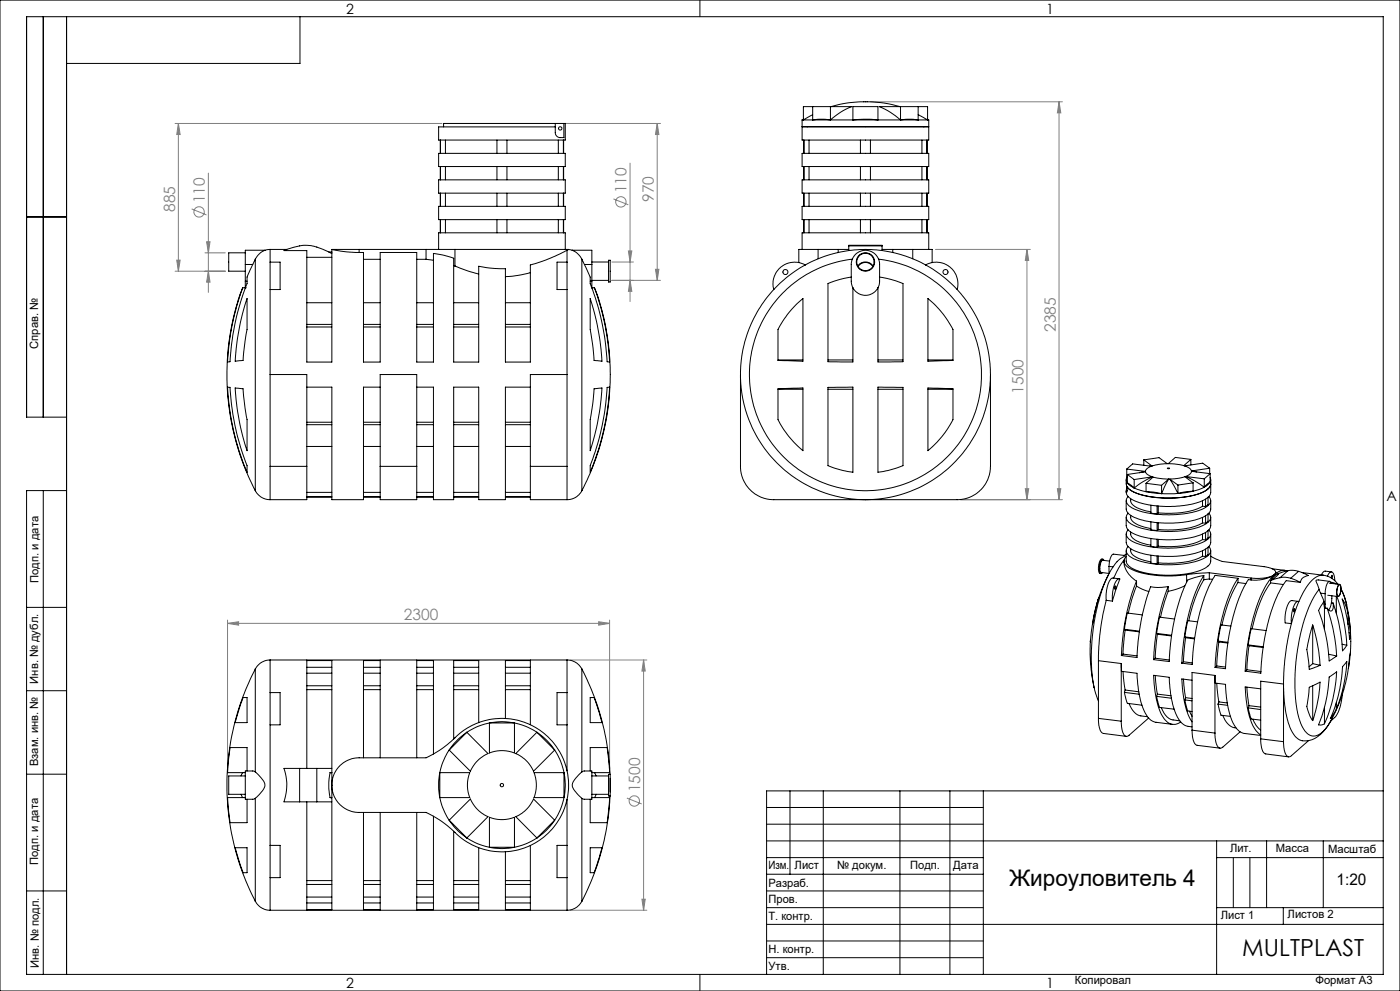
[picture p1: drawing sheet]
<svg xmlns="http://www.w3.org/2000/svg" width="420mm" height="297mm" viewBox="0 0 420 297" stroke-linecap="round" stroke-linejoin="round" font-family="sans-serif">
<g fill="none" stroke="#808080" stroke-width=".3">
<path d="M52.5 37h80.1M53.5 37l.5 3.3h-1zM53.5 37v44.3M165.1 37h33.1M197.2 37v47M197.2 37l.5 3.3h-1.1zM261.1 30.5h57.6M317.7 30.5v119.3M317.7 30.5l.5 3.3h-1zM62.5 51.9v35.7M184 59.6l4.5 1.8M189 48.9v41.5"/>
<path d="M53 78h1l-.5 3.3zM57.5 62.6l4.4 1.8M61.5 75.8h6.1M62 72.5h1l-.5 3.3zM183.6 78.5h6.4M188.5 75.2h1l-.5 3.3zM280.6 74.8h28.5M308.1 74.8l.5 3.3h-1zM308.1 74.8v75M52.5 81.3h15.1M62.5 81.3l.5 3.3h-1zM183.6 84h14.6"/>
<path d="M189 84l.5 3.3h-1zM196.6 80.7h1.1l-.5 3.3zM288.1 149.8h30.6M307.6 146.5h1l-.5 3.3zM317.2 146.5h1l-.5 3.3zM68.3 186.8l3.3-.5v1.1zM68.3 185.8v44.7M68.3 186.8h114.6M171.1 197.8h23M179.6 186.3l3.3 .5-3.3 .6zM182.9 185.8v44.7M193.1 197.8l.5 3.3h-1z"/>
<path d="M193.1 197.8v75M188.1 239.2l4.4 1.7M171.1 272.8h23M192.6 269.5h1l-.5 3.3z"/>
<circle cx="59.7" cy="63.5" r="1.55"/>
<circle cx="186.3" cy="60.5" r="1.55"/>
<circle cx="190.3" cy="240.1" r="1.56"/>
</g>
<g fill="none" stroke="#000" stroke-width=".3">
<path d="M0 0h420v297h-420zM13 5v120M20 5v287M90 5v14h-70M210 0v5M8 65h12M20 125h-12v-120h407v287h-407v-145h12M13 147v145M8 182h12M8 207h12M8 232h12M237 237v25"/>
<path d="M247 237v55M270 237v55M285 237v55M295 237v55M415 237h-185v55M230 257h65M230 242h65M230 247h65M230 252h185M365 252v40M365 257h50M370 257v15"/>
<path d="M375 257v15M380 252v20M397 252v20M8 267h12M230 262h65M230 267h65M230 272h65M230 277h185M365 272h50M385 272v5M210 292v5M230 282h65"/>
<path d="M230 287h65"/>
</g>
<g fill="#808080">
<path d="M68.3 186.8l3.3-.5v1.1zM179.6 186.3l3.3 .5-3.3 .6z"/>
<path d="M62.5 81.3l.5 3.3h-1zM62 72.5h1l-.5 3.3zM53 78h1l-.5 3.3zM53.5 37l.5 3.3h-1zM189 84l.5 3.3h-1zM188.5 75.2h1l-.5 3.3zM196.6 80.7h1.1l-.5 3.3zM197.2 37l.5 3.3h-1.1zM307.6 146.5h1l-.5 3.3zM308.1 74.8l.5 3.3h-1zM317.2 146.5h1l-.5 3.3zM317.7 30.5l.5 3.3h-1z"/>
<path d="M193.1 197.8l.5 3.3h-1zM192.6 269.5h1l-.5 3.3z"/>
</g>
<g fill="none" stroke="#000" stroke-width=".3">
<path d="M166.6 37v2.7a1.86 1.86 0 0 0 2.6 1.5v-4.2M166.6 37h-33.5v1M166.6 37h2.6M169.2 37h.4v5h-38v-4h35M240.6 38h38M240.6 35.9h.4M240.6 35.9v6.1h38v-6.1M241 35.7l-.4 .2M241 35.9h2.8M241 35.9v-3.9h14.5a20.8 20.8 0 0 0-6.4 3.9M242.1 38h.1M243.8 35.9h5.3"/>
<path d="M243.8 34.4l-2.8 1.5M243.8 35.9l2-.2 3.3 .2M243.8 32v3.9M249.1 35.9h6.8M249.1 32v3.9M249.3 32a37.7 37.7 0 0 1 20.7 0M255.9 35.9h7.5M255.9 35.9l3.2-.2 4.3 .2M255.9 35.9v-3.9h7.5v3.9M263.4 35.9h6.8M270.2 35.9h5.2M270.2 35.9a22 22 0 0 0-6.4-3.9h14.5v3.9"/>
<path d="M270.2 35.9l2-.2 3.2 .2M270.2 32v3.9M275.4 35.9h2.9M275.4 34.4l2.9 1.5M275.4 32v3.9M277.1 38h.1M278.3 35.7l.3 .2M278.3 35.9h.3M131.6 46h38v3.9h-38zM131.6 53.9h38v4h-38zM132.1 42v4M132.1 49.9v4"/>
<path d="M132.1 57.9v3.9M132.2 42v4M132.2 49.9v4M132.2 57.9v3.9M133.6 42v4M133.6 49.9v4M133.6 57.9v3.9M149.1 42v4M149.1 49.9v4M149.1 57.9v3.9M152.1 42v4M152.1 49.9v4"/>
<path d="M152.1 57.9v3.9M167.5 42v4M167.5 49.9v4M167.5 57.9v3.9M169 42v4M169 49.9v4M169 57.9v3.9M240.6 46h38v3.9h-38zM240.6 53.9h38v4h-38zM241.1 42v4M241.1 49.9v4M241.1 57.9v3.9"/>
<path d="M241.2 42v4M241.2 49.9v4M241.2 57.9v3.9M242.7 42v4M242.7 49.9v4M242.7 57.9v3.9M258.1 42v4M258.1 49.9v4M258.1 57.9v3.9M261.1 42v4M261.1 49.9v4M261.1 57.9v3.9"/>
<path d="M276.6 42v4M276.6 49.9v4M276.6 57.9v3.9M278.1 42v4M278.1 49.9v4M278.1 57.9v3.9M73.6 75.8h-5v5.5h5M73.6 79.3h2.2M73.6 79.3v5M75.8 79.3l-.4 .9a6.6 6.6 0 0 0-1.3 4.8 78.3 78.3 0 0 0-5.2 23.4l-.6 .1a74.6 74.6 0 0 1 4.5-22.2M76.6 77.7l-.8 1.6M76.6 77.7v69.4"/>
<path d="M79.5 75a5.4 5.4 0 0 0-2.9 2.7M79.5 75h-5.9v4.3M81 74.8l-1.5 .2M81 78.6h3v8.2h-3M81 78.6v8.2M81 74.8v3.8M81 74.8h5M92 77.1h7.6M98.6 75.5h1M99 75.7h.6M99.6 74.8v33.7h-7.6v-33.4h-6.8a13.6 13.6 0 0 1 9.4-1.2l5 2M99.6 74.8l4.4 .7 3.7 .2"/>
<path d="M99.6 74.8h8.1M107.7 74.8h20.1M107.7 74.8v.9M109 77.7h5.1M125 77.7h2.8M127.8 77.7l2.2 .3M127.8 74.8h8.7M127.8 74.8v2.9M131.6 74.8v-5h38v5M131.6 61.8h38v4h-38zM132.1 65.8v4M132.2 65.8v4"/>
<path d="M133.6 65.8v4M136.1 79.6l.4 .1M136.5 79.7l3.4 1.4 3.7 1M136.5 74.8h34.1M136.5 74.8v4.9M149.1 65.8v4M152.1 65.8v4M167.5 65.8v4M169 65.8v4M170.1 75l-1.3 .7a48.6 48.6 0 0 1-9.7 3.7v29.1h-7.5v-28l-4.8-.2-3.2-.5v28.7h-7.5v-31.1l-2.9-.9-3.2-.6v32.6h-5v-32.8h-10.9v32.8h-5.1v-32.8h-1.3M170.1 78.6v8.2M170.1 78.6h-3v8.2h3"/>
<path d="M170.1 75v3.6M170.6 74.8l1.1 .2M170.6 74.8l-.5 .2M170.6 74.8h.1M171.7 75a5.6 5.6 0 0 1 2.9 2.7M171.7 75h5.9v4.3M174.6 77.7l.7 1.6M174.6 77.7v69.4M175.3 79.3l1.1 2.3a5.1 5.1 0 0 1 .7 3.4 81.3 81.3 0 0 1 5.2 23.4l.6 .1a74.6 74.6 0 0 0-4.6-22.2M175.3 79.3h2.3M177.6 78.5h5M177.6 79.3v5"/>
<path d="M182.6 78h.5v6.5h-.5zM240.6 74.8v-5h38v5M240.6 61.8h38v4h-38zM241.1 65.8v4M241.2 65.8v4M241.6 79.4l-5.1 3.3-4.4 4.1M241.6 79.4a37.4 37.4 0 0 1 36.1 0M241.6 79.4a6.5 6.5 0 0 0-7.2 .6 6.5 6.5 0 0 0-2.3 6.8M242.7 65.8v4M245.4 74.8h6.1M245.4 74.8h-5.8v3.9M245.4 74.8v2.7"/>
<path d="M251.5 74.8h3.1M251.5 74.8v.9M254.6 73.7v1.4M254.6 73.7v-.2h10v.2M254.6 73.7h10M255.7 77.7a34.8 34.8 0 0 0-25.5 53.1 34.8 34.8 0 0 0 58.9 0 34.8 34.8 0 0 0-25.5-53.1M257.4 79.7a2.79 2.79 0 0 1 4.5 0M257.4 79.9a2.59 2.59 0 0 1 4.4 0M258.1 65.8v4M261.1 65.8v4M264.6 73.7v1.4M264.6 74.8h3.2"/>
<path d="M267.8 74.8h6M267.8 74.8v.9M273.8 74.8h5.8v3.9M273.8 74.8v2.7M276.6 65.8v4M277.7 79.4l4.3 2.8 5.2 4.6M277.7 79.4a6.5 6.5 0 0 1 7.2 .6 6.5 6.5 0 0 1 2.3 6.8M278.1 65.8v4M72.8 86.3l-.3 .8a75 75 0 0 0 4.1 60M72.8 86.3h.8M73.6 86.3h.1M73.6 84.3v2"/>
<path d="M73.6 84.3h.5M74.1 89.5v2.5a59.9 59.9 0 0 1-1 13.7l-.2 2.3-2.3 .3a73 73 0 0 1 3.5-18.8zM81 86.8v25.5M92 98h7.6M92 90.7h7.6M92 97.2h7.6M109 98h5.1M109 90.7h5.1M109 97.2h5.1M125 98h5M125 90.7h5M125 97.2h5"/>
<path d="M136.1 98h7.5M136.1 90.7h7.5M136.1 97.2h7.5M151.6 98h7.5M151.6 90.7h7.5M151.6 97.2h7.5M159.1 81.7a30.3 30.3 0 0 1-7.5 1.2M170.1 86.8v25.5M177.1 89.5a75 75 0 0 1 3.5 18.8l-2.4-.3-.3-3.5a57.7 57.7 0 0 1-.8-13zM177.1 84.3h.5M177.6 84.3v2M177.6 86.3h.1"/>
<path d="M177.6 84h5M177.6 86.3h.7M178.3 86.3l.6 1.3a75.1 75.1 0 0 1-4.3 59.5M232.1 86.8a37.3 37.3 0 0 0-10 25.5M238.7 91.5l2.2-2v18.8l-7.5-.3v-5.8a8.2 8.2 0 0 1 2.4-7.3zM255.4 83l-3.6 .8-3.4 1.2v23.4l7.5 .1v-22.2M255.9 86.3a4.2 4.2 0 0 0 7.5 0M255.9 86.3l-.5-1.8v-5.2a4.3 4.3 0 0 1 4.2-4.3 4.3 4.3 0 0 1 4.3 4.3v5.2l-.5 1.8M263.9 83l3.5 .8 3.5 1.2v23.4l-7.5 .1v-22.2M278.4 89.5a29.8 29.8 0 0 1 7.5 9.2v9.3l-7.5 .3zM287.2 86.8a37.8 37.8 0 0 1 9.9 25.5M68.3 116l.6 .1a82.5 82.5 0 0 0 5.2 23.7v1.7a74.4 74.4 0 0 1-5.8-25.5z"/>
<path d="M70.6 116.3l2.3 .2 .3 3.5a57.5 57.5 0 0 1 .9 13v2.1a73 73 0 0 1-3.5-18.8zM81 112.3h11v27.5M81 112.3v27.5M92 116h7.6v33.8h9.4v-33.8h5.1M125 116h5v33.8h6.1v-33.8h7.5v33.8h8v-33.8h7.5M170.1 112.3h-11v27.5M170.1 112.3v27.5M178.2 116.5l2.4-.2a75 75 0 0 1-3.5 18.8v-2.6a62 62 0 0 1 .9-13.7zM182.1 116.1l.8-.1a75.5 75.5 0 0 1-5.8 25.5v-1.7a80.2 80.2 0 0 0 5-23.7zM222.1 112.3a37.5 37.5 0 0 0 37.5 37.5 37.5 37.5 0 0 0 37.5-37.5M222.1 112.3v27.5a10 10 0 0 0 10 10h55a10.1 10.1 0 0 0 10-10v-27.5M233.4 116.5l7.5-.2v18.8a28.7 28.7 0 0 1-7.5-9.3z"/>
<path d="M233.4 116.7h7.5M233.4 107.9h7.5M248.4 116.1l7.5-.1v25.5l-3.1-.5-4.4-1.4zM248.4 116.7h7.5M248.4 107.9h7.5M263.4 116l7.5 .1v23.5l-4.4 1.4-3.1 .5zM263.4 116.7h7.5M263.4 107.9h7.5M278.4 116.3l7.5 .2v5.8a7.7 7.7 0 0 1-1.9 6.7l-2.9 3.5-2.7 2.6zM278.4 116.7h7.5M278.4 107.9h7.5M81 139.8v10"/>
<path d="M81 139.8h11M92 139.8v10h-11M92 126.5h7.6M92 127.3h7.6M92 133.8h7.6M109 126.5h5.1M109 127.3h5.1M109 133.8h5.1M114.1 139.8v10h10.9v-10M114.1 139.8h10.9M114.1 139.8v-27.5h10.9v27.5M125 126.5h5"/>
<path d="M125 127.3h5M125 133.8h5M136.1 126.5h7.5M136.1 127.3h7.5M136.1 133.8h7.5M151.6 126.5h7.5M151.6 127.3h7.5M151.6 133.8h7.5M159.1 139.8v10h11M159.1 139.8h11M170.1 139.8v10M343.1 137.8l4.6-.6 2.5 1.8-2.7 .2-1.9 .5"/>
<path d="M343.1 137.8l2.5 1.9M343.1 137.8v1.6M344.9 139.7h.7M350.1 139h.4M350.5 139l4.6 .6M355.1 139.6h.7M357.3 137.7l-2.2 1.9M357.3 137.7l-4.7-.6-2.1 1.9M357.3 137.7v1.6M76.6 147.1a5 5 0 0 0 4.4 2.7M92 149h7.6M92 147.6h7.6"/>
<path d="M92 148.8h7.6M109 149h5.1M109 147.6h5.1M109 148.8h5.1M125 149h5M125 147.6h5M125 148.8h5M136.1 149h7.5M136.1 147.6h7.5M136.1 148.8h7.5M151.6 149h7.5M151.6 147.6h7.5"/>
<path d="M151.6 148.8h7.5M174.6 147.1a4.9 4.9 0 0 1-4.5 2.7M337.9 143.8v1.2a3.8 3.8 0 0 0 3.1 2.8l3.9 1 4.4 .5 5.3-.3 3.8-.6 1.6-.6a4 4 0 0 0 3.2-2.8 4.5 4.5 0 0 1-3.9 3.1l-4.2 .9-5.6 .3-4.8-.5-3.6-.9a5.8 5.8 0 0 1-3-2M337.9 147.1v.5a4 4 0 0 0 3.3 2.8l4.8 1.1 6.4 .3 5.6-.8 2.8-.9 1.6-1.1M337.9 150.1v2.5a4.4 4.4 0 0 0 3.6 2.9l4.8 1.1 6.9 .1 5.4-.9 2.2-.7 1.6-1M337.9 155v2.5a4 4 0 0 0 3.3 2.9l4.8 1.1 5.3 .3 5.4-.5 3.3-.9a4 4 0 0 0 3.2-2.9v-2.5M338 146.5l-.1 .7M338 145.7v.8M338 146.5h.1M338 143.1l-.1 .7 .3 .9M338 140.6l1.8-1.6 5.6 .7a2.28 2.28 0 0 0-1.8 1.6M338 140.6l5.6 .7"/>
<path d="M338 140.6v2.5M338.1 147l-.1 .5-.1-.3M338.1 145.9v1.1M338.1 145.9h.1M338.1 147l-.2 .2M338.2 142.2l5.4-.8a2.74 2.74 0 0 0 2.1 1.5M338.2 144.7l1 1 1.1 .6M338.2 144.7l2.1 1.6M338.2 143l-.2 .1M338.2 142.2l2.1 1.5M338.2 142.2v2.5M338.5 148.8a2 2 0 0 0 .9 3.3l3.9 1.4 5.6 .8 6.5-.3 4.1-.9a4.5 4.5 0 0 0 3.7-3l-.5-1.3"/>
<path d="M338.5 153.8a1.97 1.97 0 0 0 .9 3.3l1.8 .8 2.4 .7 5.7 .7 5.3-.2 3.8-.7 1.6-.5a3.8 3.8 0 0 0 3.2-3l-.5-1.1M338.5 158.8a1.92 1.92 0 0 0 .8 3.2l3.4 1.4 5.5 .8h3.8l3.4-.2 4.1-.9a4.5 4.5 0 0 0 3.7-3l-.5-1.3M339.2 149.5v.6a4.4 4.4 0 0 0 3.7 2.8l2.4 .5M339.2 154.4v.6a4.2 4.2 0 0 0 3.7 2.8l2.4 .6M339.2 159.5v.6a4.4 4.4 0 0 0 3.7 2.7l2.4 .6M340.3 146.3l3.5 1.1M340.3 143.7v2.6M343.6 141.3l-1.8 .4M343.8 147.4l4.7 .6M343.8 147.4l2 .1 2.7 .5M343.8 144.8l4.7 .6M343.8 144.8v2.6"/>
<path d="M345.3 151.4v2.4l1.8 .2M345.3 156.4v2.4l1.8 .2M345.7 142.9a22.5 22.5 0 0 0-5.4 3.4M345.7 142.9l-5.4 .8M347.1 151.6v2.4M347.1 156.6v2.4M347.5 153.7l-.4 .3M347.5 151.7v2M347.5 156.7v2M347.5 158.7l-.4 .3M348.5 145.4v2.6M350.2 140.3l.7 .1-.5 .1z"/>
<path d="M350.6 143.6l-2.1 4.4M350.6 143.6l-4.7-.6-2.1 1.8M350.6 143.6l-2.1 1.8M350.9 143.6l3-.3 1.6-.4 2.4 1.8M350.9 143.6l2.5 4.3M350.9 143.6l2.5 1.8M353.4 147.9l-4.9 .1M353.4 145.4v2.5M355.7 142.8l2.7 1.3 2.9 1.9M355.7 142.8l5.6 .7M357.4 141.1l1.6 .4M357.9 147.2l-4.5 .7"/>
<path d="M357.9 147.2l-2.2 .2-2.3 .5M357.9 144.7l-4.5 .7M357.9 144.7v2.5M360.8 151.7l-2.7 1.2-3.4 .7-3.2 .2-4-.1M360.8 156.7l-2.4 1.1-3.4 .7-4.6 .4-2.9-.2M360.8 151.7l.9 .1M360.8 150.1v1.6M360.8 155.1v1.6M360.8 156.7l.9 .1M361.3 146l-3.4 1.2M361.3 143.5v2.5M361.7 149.6v2.2"/>
<path d="M361.7 154.6v2.2M361.7 159.6v2.2M362.4 149v2.2l-.7 .6M362.4 154.1v2.1l-.7 .6M362.4 159v2.2l-.7 .6M362.9 140.3l-2.1-1.5-5.4 .8a2.74 2.74 0 0 1 2 1.5M362.9 140.3l-5.5 .8M362.9 140.3v1.6M363 143.1l.2 .7-.2 .7M363 142l-5.6-.8a2.15 2.15 0 0 1-1.7 1.6M363 144.5l-.4 .6-1.3 .9M363 144.5l-1.7 1.5"/>
<path d="M363 142l-1.7 1.5M363 142v2.5M363.2 143.8v4l-.8 1.2M363.2 150.1v2.7l-.8 1.3M330.9 167.6h-.5l-.3 .2-.5 1.6v1.8l.3 .6 .4 .1M331.2 168a.48 .48 0 0 0-.5-.4 .48 .48 0 0 0-.4 .6l-.4 1.3-.1 1.1a.81 .81 0 0 0 .8 1.2l.2-.2M331.9 179.9l-1.1 4.6-.9 6-.4 7.5M331.9 179.9l1.8 .3M332.5 172.3l-2 4.5-1.4 3.9M332.5 172.3l-1.3 2.9-1.2 3.4-1.1 4.5-.9 4.7-.4 4.2-.2 5.9 .2 4.3 .7 3.9M332.7 169.8l.4-2.3a1.54 1.54 0 0 1 1-1.4l3.3 .4-.2 .3a10.4 10.4 0 0 0-4.7 5.5M332.7 169.8l1.2 .1"/>
<path d="M332.9 168.2l-2.1-.3-.3 .2-.5 1.5v1.4l.2 .4 2.5 .5v-2.1M334.5 175.7a.44 .44 0 0 1 .4 .4 .44 .44 0 0 1-.3 .5l-.2-.1zM335.4 173.6l.6-.1-2.3 6.7v-1.7l.3-2.2 .5-1.5zM335.8 173.5l-1.9-.3a3.2 3.2 0 0 0-1.8 3l-.2 3.7M337.2 168.2a7.3 7.3 0 0 0 3.8 6M337.3 167.8l-1.7 2.5-1.5 2.9M337.9 166.1l-.7 .4M337.9 160.1v2.5a4.4 4.4 0 0 0 3.6 2.9l4.8 1 6.5 .2 5.8-.9 2.2-.7 1.6-1.1M337.9 165.1v3.1a4 4 0 0 0 3.3 2.8l4.8 1.1 5.3 .3 4.8-.4 3.9-1a4.2 4.2 0 0 0 3.2-2.8v-3.1M337.9 166.8a1.96 1.96 0 0 0 .7 3.3l3 1.4 4.8 .9 5.4 .2 4.2-.4M338.5 163.8a1.97 1.97 0 0 0 .9 3.3l1.8 .8 2.4 .7 5.7 .7 5.7-.3 5-1.2a3.8 3.8 0 0 0 3.2-2.9l-.5-1.1M339.2 164.4v.7a4.3 4.3 0 0 0 3.7 2.7l2.4 .6"/>
<path d="M341 174.2l-1.5 3.9-1.5 5.9-1 5.4-.6 7.1M341 175.6l-1.6 4.3-.9 3.9M341 175.6l1.8 1 1.9 .7M341 174.2v1.4M345.3 161.4v2.4l1.8 .2M345.3 166.4v2.4l1.8 .2M347.1 161.6v2.4M347.1 166.6v2.4M347.5 161.6v2.1M347.5 166.6v2.1M347.5 163.7l-.4 .3M347.5 168.7l-.4 .3"/>
<path d="M350.4 175.8l-2.8 .3-2.4-.2-1.5 4.4-1.4 6.1-.9 5.9-.3 4.8-4.7-.6M350.4 175.8l-2.1 6.4-1.1 5.2-.8 5.4-.3 4.9M350.4 177.2l-1.2 3.5-1 4.3M350.4 175.8v1.4M355.5 175.6l-2.2 .9-2.9 .7M356 172.2v2.3M360.8 161.7l-2.7 1.2-3.4 .7-3.2 .2-4-.1M360.8 166.7l-2.4 1.1-3.4 .7-4.2 .3-3.3-.1M360.8 160.1v1.6M360.8 165.1v1.6M360.8 161.7l.9 .1M360.8 166.7l.9 .1"/>
<path d="M361.1 172.5l-3.2 .8a2.87 2.87 0 0 0-2.5 2.4l-1.3 3.4-1.6 5.8-1.1 5.8-.6 7.6-4.7-.6M361.1 172.5l-2.4 4.9-1.9 6-1.6 7.8-.7 7.6M361.1 173.8l-2.5 5.3-2 7M361.1 172.5v1.3M361.7 164.6v2.2M362.4 164v2.2l-.7 .6M362.8 171.7l-6.8 .5M362.8 173.5l-1.7 .3M362.8 171.7l12.5 1.5M362.8 173.5l1 .1M362.8 171.7v1.8M363.2 160.1v2.7l-.8 1.2"/>
<path d="M363.2 166.7l3.5 1.6 13.6 1.7a2.2 2.2 0 0 1 2.4 1.8l-.3 .4M371.4 173.3l-6.9-.9-1.5 2.6-1.2 2.7-1.9 6-1.5 7.3-.7 8.1-3.2-.3M371.4 173.3l-2.5 4.8-2.3 7-1.4 7.3-.7 7.6M371.4 174.6l-2.5 4.9-1.7 5.4-.6 2.4M371.4 173.3v1.3M371.4 174.6l2.4 .3M375.3 173.8l-.8-.1-1.3 2.2-1.5 3.5-1.2 3.6-1.1 4-.9 4.7-.8 8.7-3.2-.4M375.3 173.2v.6M381.2 174.7l-1.9 2.9-1.2 2.6-1.6 4.8-.9 3.5M381.2 174v.7M381.2 174.7l3.8 .5M381.5 173.6l1.2-1.2 .6-.4h.3l-1.8 1.6"/>
<path d="M381.5 173.6v.1M381.5 173.7l-.3 .3M381.5 173.6h.3M381.7 170.5l3.8 .5M381.8 173.6l-.3 .1M382.4 172.2a10.6 10.6 0 0 1-7.1 1.6M382.4 172.2l-1.8 1.9-1.2 2.1-1.4 2.9-1.4 3.9-2 8-.8 5.9-.2 4.3M382.4 172.2l-.9 .5-1.6 .4-2 .3-2.6-.2M382.7 171.6l-.3 .6M384 173.1l1.6-.1 1.6 .3M384 173.1l-2.8 .9M386.1 171.1a3.7 3.7 0 0 0-3.7 1.1"/>
<path d="M386.4 171.1l1.5-.2 1.7 .3M386.4 171.1l-3 .9M386.4 171.1l-2.4 2M387.2 173.3l2.9 1.3M389.6 171.2l2.9 1.3-1.7 .7-.7 1.4M389.6 171.2l-2.4 2.1M390.1 174.6l-4.2-.6-1.4 1.9-1.7 3.6-1.3 3.4-1.6 5.9-1.2 7-.5 6-4.6-.6M390.6 171.6l6.4 .8M395.7 176.6l.5 1.2M395.7 176.6a38.4 38.4 0 0 0-6.3 17.1l-.9 8.4 .1 6.2a19.6 19.6 0 0 0 3.2 11.1 3.2 3.2 0 0 0 5.2-.3l1.5-1.8 1.2-2.2M396.2 177.8l1 2.5M396.2 177.8l1.3 .1"/>
<path d="M397 172.4a6.3 6.3 0 0 1 4.4 2.7M397 172.4a5.7 5.7 0 0 0-4.8 3.2l-2.6 4.7M397.5 177.9v3.2M398.2 172.7a1.17 1.17 0 0 1 1.6-1.1l.5 1 .1 1.4M398.3 178.4l3.1 .4M398.8 174.8l3.1 .4M398.9 174.2l-3.3-.4a.56 .56 0 0 0-.8 .2 .56 .56 0 0 0 .2 .8l.7 1.8M399.2 174.5l1.6 .5M399.4 174.8a.62 .62 0 0 0-.7-.6 .62 .62 0 0 0-.6 .7l-.6 3M399.4 173.2v-.5a.23 .23 0 0 1 .1-.3 .23 .23 0 0 1 .3 .1 .23 .23 0 0 1-.1 .3l-.1 .6M399.5 171.4l-1.9-.2a1.64 1.64 0 0 0-1.2 1.1M399.6 178.5l-.2 2.2"/>
<path d="M400.9 178.7v5.1M401.1 178.7a51.2 51.2 0 0 1 2.9 14.7M401.6 175.3a.45 .45 0 0 1 .6 0 .45 .45 0 0 1 .1 .6l-.2 1.9a.67 .67 0 0 1-.2 .7 .67 .67 0 0 1-.7 .2l-.2-1.4zM401.6 175.4a.42 .42 0 0 1 .6 0 .42 .42 0 0 1 0 .5l-.1 1.6a.77 .77 0 0 1-.8 1.1l-.3-1.4zM402.3 176.5l.8 1.8 .9 3M402.3 176.7a25.4 25.4 0 0 1 2.7 10.9l.2 3.9-.2 4.7a47.4 47.4 0 0 1-5.3 18.9M81 197.8a5.2 5.2 0 0 0-4.4 2.7M81 197.8v9.8M81 197.8h89.1M92 200h7.6M109 200h5.1M125 200h5"/>
<path d="M136.1 200h7.5M151.6 200h7.5M170.1 197.8a5.1 5.1 0 0 1 4.5 2.7M170.1 197.8v9.8M327.1 192.1a49.9 49.9 0 0 0 1.2 14M327.8 187.1l.8-4.4 1-3.5-1.4 5.5-1.1 7.6v-.5M329.5 198l6.9 .9M329.5 198v17.3M336.4 198.9v2.3l4.7 .6 .2 2.7a19 19 0 0 0 3.5 10.9l1.7 1 5.3 .7M336.4 198.9v17.2M336.9 196l-.5 .5M336.9 196l4.2 .6"/>
<path d="M337.3 188.6l4.5 .6M337.3 188.6l.2 .2M337.5 188.8l-.6 7.2M337.5 188.8l4.3 .6M342.7 184.3l-4.5-.6-.9 4.9M346.6 197.3l4.2 .5M346.6 197.3l-.5 .4M347 189.8l.2 .3M347 189.8l4.5 .6M347.2 190.1l-.6 7.2M347.2 190.1l4.3 .5M352.4 185.5l-4.5-.5-.9 4.8"/>
<path d="M355 198.3l-.5 .5M355 198.3l2.7 .4M355.5 190.9l.2 .2M355.5 190.9l2.9 .3M355.7 191.1l-.7 7.2M355.7 191.1l2.7 .4M359.3 186.4l-3-.4-.8 4.9M365 199.6l-.5 .4M365 199.6l2.7 .3M365.4 192.1l.3 .3M365.4 192.1l3 .4M365.7 192.4l-.7 7.2"/>
<path d="M365.7 192.4l2.6 .3M369.3 187.6l-3-.3-.9 4.8M374.5 193.3l.2 .2M374.5 193.3l4.5 .5M374.7 193.5l-.6 7.2M374.7 193.5l4.3 .6M379.8 189l-4.4-.6-.9 4.9M387.4 186.9l-1.4 6.8-.7 6-.2 5.3M388.2 182.4l.2 .1-.1 .8a.49 .49 0 0 1-.3-.4 .49 .49 0 0 1 .2-.5zM389.4 180.2l-1.8-.2a4.2 4.2 0 0 0-1.9 3.7l-.1 3 1.8 .2M389.6 180.3l-2.2 6.6M389.6 180.3a1.69 1.69 0 0 0-1.6 1.8l-.6 2.5v2.3"/>
<path d="M393.8 187.3l-.8 2.6a15.9 15.9 0 0 0-.3 9.2l.1 1.5 3.2-1.2M393.8 187.3a50.9 50.9 0 0 1 2.2 12.1M393.8 187.3v11.6M393.8 198.9l-1.1 .9M393.8 198.9l2.2 .5M397.2 180.3l-1.1 1.7a1.88 1.88 0 0 0 0 2.4 49.7 49.7 0 0 1 2.6 13.7l2.3-1.5M397.2 181l.1 1.2M397.2 180.3v.7M397.2 181l.3 .1M397.3 182.2v6.5M397.3 182.2h.4M397.5 181.1l.2 1.1"/>
<path d="M397.7 182.2l.4 .1M398.1 182.3a51.9 51.9 0 0 1 2.9 14.3M398.6 196.1l2.4 .5M399.4 180.7l-.4 1.4-.4 .7M399.4 180.7h.5M399.9 180.7a51.9 51.9 0 0 1 2.9 14.3l1.2-1.6M399.9 180.7l.1 1.4a.88 .88 0 0 1-.7 1 .88 .88 0 0 1-1-.7l-.2-.1M402.6 193.1l1.4 .3M404 198.2a37.5 37.5 0 0 1-4 15.9l-.9 1.3a43.6 43.6 0 0 0 3.7-15.6zM404.4 183.8a11.8 11.8 0 0 0-1.7-4.3 48.5 48.5 0 0 1 2.1 12.1l.4-1.9M404.4 183.8l.8 5.9M404.4 183.8v3.4"/>
<path d="M404.7 189.6l.5 .1M405.1 195.6l-.6 4.7M72.9 209.1h1.2v7.5h-3.5zM76.6 200.5a75.5 75.5 0 0 0 0 69.6M76.6 200.5v30.8M81 217.2v36.2M81 207.6v9.6M81 207.6h3v9.6h-3M92 206.7h7.6M92 201.8h7.6M92 205.5h7.6M109 206.7h5.1"/>
<path d="M109 201.8h5.1M109 205.5h5.1M125 206.7h5M125 201.8h5M125 205.5h5M136.1 206.7h7.5M136.1 201.8h7.5M136.1 205.5h7.5M140.1 219.5l6.3 6.3a10.4 10.4 0 0 0-5.3 5.3l-6.3-6.3M140.1 219.5l-2.8 2.1-2.5 3.2M140.1 219.5l-5.3 5.3M143.6 216.6v-18.6h-7.5v23.5"/>
<path d="M146.8 216.7l-3.5 1-3.2 1.8M146.8 216.7v9a10.4 10.4 0 0 1 7.5 0v-9M146.8 216.7l3.5-.4 4 .4M146.8 216.7h7.5M151.6 215.3v-17.3h7.5v19.2M151.6 206.7h7.5M151.6 201.8h7.5M151.6 205.5h7.5M154.3 216.7l3.5 1 3.3 1.8M161.1 219.5l-6.4 6.3a10.3 10.3 0 0 1 5.4 5.3l6.3-6.3M161.1 219.5l3.1 2.6 2.2 2.7M161.1 219.5l5.3 5.3"/>
<path d="M170.1 217.2v13.8M170.1 207.6h-3v9.6h3M170.1 207.6v9.6M174.6 200.5a75.8 75.8 0 0 1 8.4 31.6M174.6 200.5v30.8M177.1 209.1h1.1l2.4 7.5h-3.5zM328.3 206.1l1.2 3.9M328.3 206.1h.1M329.5 215.3l.1 2a2.63 2.63 0 0 0 1.4 2.5l6.9 .9M329.5 215.3l6.9 .8M336.9 201.3l.6 5.5M337.3 207.5l.9 3.3 4.4 .5"/>
<path d="M337.3 207.5l4.5 .6M337.5 206.8l4.1 .5M337.5 206.8l-.2 .7M338.7 210.9a5.2 5.2 0 0 0 3.6 3.7l2 .2M344.6 215.2l-5.9 5.1a1.12 1.12 0 0 1-1.2 .3 1.12 1.12 0 0 1-.7-1.1l-.4-3.4M346.6 202.5l.6 5.5M347 208.7l.9 3.3 4.3 .5M347 208.7l4.4 .6M347.2 208l4.1 .5M347.2 208l-.2 .7M348.4 212.1a5.2 5.2 0 0 0 3.5 3.7l2 .2M354.2 216.4a3.5 3.5 0 0 1-5.4-1.7 27.5 27.5 0 0 1-2.7-12.3l4.7 .6 .1 2.7a18.7 18.7 0 0 0 3.6 10.9l1.3 .9 1.8 .3"/>
<path d="M355 203.5l.7 5.6M355.5 209.8l.8 3.3 1.3 .2M355.5 209.8l2.1 .2M355.7 209.1l-.2 .7M355.7 209.1l1.9 .2M356.8 213.1l.8 1.6M357.6 203.9l-3.1-.4 .3 3.2a20.7 20.7 0 0 0 2.8 9.7M357.6 218.8l.2 2a2.75 2.75 0 0 0 1.4 2.6l6.8 .8M357.6 218.8l6.9 .9M364.5 202.4v2.3l3.2 .4 .1 2.2a20.1 20.1 0 0 0 3.4 11.3l.7 .6 1.2 .6 5.1 .6M364.5 202.4l-6.9-.9v17.3M364.5 202.4v17.3"/>
<path d="M365 204.8l.7 5.6M365.4 211l.9 3.3 2.8 .4M365.4 211l2.9 .4M365.7 210.4l-.3 .6M365.7 210.4l2.5 .3M366.8 214.4a5.1 5.1 0 0 0 4 3.8M372 219.3l-5.1 4.6a1.15 1.15 0 0 1-1.3 .2 1.15 1.15 0 0 1-.7-1.1l-.4-3.3M374.1 200.7l-.5 .5M374.1 200.7l4.2 .6M374.1 205.9l.6 5.6M374.5 212.2l.9 3.3 2.8 .3M374.5 212.2l3.7 .5"/>
<path d="M374.7 211.5l3.5 .4M374.7 211.5l-.2 .7M375.9 215.5a6.6 6.6 0 0 0 2.3 3.3M378.2 206.4l-4.6-.5 .1 2.1a19.5 19.5 0 0 0 3.6 11.5l.9 .7M385.1 205l.2 5.4 .8 4.6a9.5 9.5 0 0 0 3.9 6.8 6.8 6.8 0 0 0 7.4-3l2.3-3.7M385.1 205l-6.9-.9v17.3M385.1 205v17.3M392.8 206l3.2-1.6a44.8 44.8 0 0 1-2.2 11.6 11.8 11.8 0 0 1-1.8-4.3zM393.8 205.5v10.5M397.3 212v4.9M398.7 202.9l2.3-1.5a40 40 0 0 1-3.8 15.6l-.7 .3-.9-.1a42.8 42.8 0 0 0 3.1-14.3zM400.9 210.6v2"/>
<path d="M402.7 208.1l-.5 3.3-.7 2.1-.7 1.1-1.6 1.5M72.3 238.1l.5 .9M72.8 239h-4.5l.7 7.6h5.1v-7.1M72.8 231.6l-.5 .9M72.8 239h.8M72.8 231.6h.8M73.6 232.5h-5v5.6h5M74.1 231.1v-7.1h-5.1l-.7 7.6h4.5M76.6 231.3l.2 .2a6 6 0 0 1 2.6 4.1 9.8 9.8 0 0 1-2.8 3.7M76.6 231.3l-.6-.2h-2.4v8.4h2.4l.6-.2M76.6 239.3v30.8M89.9 230.3h5.1"/>
<path d="M89.9 230.3h-4.7a15.2 15.2 0 0 1 0 10h4.7M89.9 230.3v10M92 230.3v-32.3h7.6v37.3M95 230.3h4.6M95 230.3v10M99 239h.6M99 239l.6 .1M99.6 231.6h-.6a18.2 18.2 0 0 0 0 7.4M99.6 235.3v37.3h-7.6v-32.3M102.1 229.4a8.4 8.4 0 0 1 5.6-2.3h20.1a36.9 36.9 0 0 0 10.5-7.6 20 20 0 0 1 27.9 3.3 20 20 0 0 1-2.8 27.9 20 20 0 0 1-28-2.2l-3.6-2.8-4-2.2h-20.1a8.2 8.2 0 0 1-7.6-5.2 8.2 8.2 0 0 1 2-8.9zM109 227.1v-29.1h5.1v29.1M130 226v-28h-5v29.1"/>
<path d="M131.9 239l.9 3 2 3.8M131.9 231.6h9a10.3 10.3 0 0 0 0 7.4h-9M131.9 231.6l-.3 2.8 .3 4.6M131.9 231.6v7.4M134.8 224.8l-2 3.8-.9 3M166.4 224.8l1.7 3.2 1.1 3.6M169.2 231.6h-9a10.3 10.3 0 0 1 0 7.4h9M169.2 239l-1.1 3.6-1.7 3.2M169.2 231.6l.4 3.4-.4 4M169.2 231.6v7.4M170.1 239.6v13.8M174.6 231.3a7.4 7.4 0 0 0-2.9 4.1 8.6 8.6 0 0 0 2.9 3.9"/>
<path d="M174.6 231.3l.5-.2h2.5v8.4h-2.5l-.5-.2M174.6 239.3v30.8M177.1 231.1v-7.1h5l.8 7.6h-4.6M177.6 238.1h5M177.6 232.5h5M177.6 239h.7M177.6 231.6h.7M178.3 239h4.6l-.8 7.6h-5v-7.1M178.3 231.6l.5 .9M178.8 238.1l-.5 .9M182.6 232.1h.5v6.4h-.5zM183 238.5a76.1 76.1 0 0 1-8.4 31.6"/>
<path d="M183.1 233.3v4M378.2 221.4l.2 2.2a2.37 2.37 0 0 0 1.3 2.4l6.9 .8M378.2 221.4l6.9 .9M392.6 222l-5.2 4.5a1.13 1.13 0 0 1-1.2 .2 1.13 1.13 0 0 1-.7-1.1l-.4-3.3M70.6 254.1h3.5v7.4h-1.2zM81 253.4v9.6M81 253.4h3v9.6h-3M89.9 240.3h5.1M95 240.3h4.6M109 243.5v29.1h5.1v-29.1M125 243.5v29.1h5v-28M134.8 245.8l6.3-6.3a10.4 10.4 0 0 0 5.3 5.3l-6.3 6.3"/>
<path d="M134.8 245.8l2.5 3.2 2.8 2.1M134.8 245.8l5.3 5.3M136.1 249.1v23.5h7.5v-18.6M140.1 251.1l3.2 1.8 3.5 1M146.8 253.9v-9a10.4 10.4 0 0 0 7.5 0v9M146.8 253.9l3.5 .4 4-.4M146.8 253.9h7.5M159.1 253.4v19.2h-7.5v-17.3M161.1 251.1l-3.3 1.8-3.5 1M166.4 245.8l-6.3-6.3a10.3 10.3 0 0 1-5.4 5.3l6.4 6.3M166.4 245.8l-2.2 2.7-3.1 2.6M166.4 245.8l-5.3 5.3"/>
<path d="M170.1 253.4h-3v9.6h3M170.1 253.4v9.6M177.1 254.1h3.5l-2.4 7.4h-1.1zM76.6 270.1a5.2 5.2 0 0 0 4.4 2.7M81 263v9.8M81 272.8h89.1M92 263.9h7.6M92 265.1h7.6M92 268.8h7.6M92 270.6h7.6M109 263.9h5.1M109 265.1h5.1"/>
<path d="M109 268.8h5.1M109 270.6h5.1M125 263.9h5M125 265.1h5M125 268.8h5M125 270.6h5M136.1 263.9h7.5M136.1 265.1h7.5M136.1 268.8h7.5M136.1 270.6h7.5M151.6 263.9h7.5M151.6 265.1h7.5"/>
<path d="M151.6 268.8h7.5M151.6 270.6h7.5M170.1 263v9.8M174.6 270.1a5.1 5.1 0 0 1-4.5 2.7"/>
<circle cx="168.1" cy="38.5" r=".49"/>
<circle cx="259.6" cy="78.5" r="2.59"/>
<circle cx="259.6" cy="78.5" r="2.75"/>
<circle cx="235.6" cy="81.5" r=".75"/>
<circle cx="283.7" cy="81.5" r=".76"/>
<circle cx="150.6" cy="235.3" r=".49"/>
</g>
<text font-size="7.1" x="372.7" y="286.6">MULTPLAST</text>
<text font-size="6.9" x="302.8" y="265.6">Жироуловитель 4</text>
<text font-size="4.8" x="401" y="265.3">1:20</text>
<g font-size="4.7" fill="#808080">
<text x="188" y="57.9" transform="rotate(-90 188 57.9)">110</text>
<text x="52.5" y="63.6" transform="rotate(-90 52.5 63.6)">885</text>
<text x="61.5" y="60.9" transform="rotate(-90 61.5 60.9)">110</text>
<text x="196.2" y="60.6" transform="rotate(-90 196.2 60.6)">970</text>
<text x="316.7" y="99.5" transform="rotate(-90 316.7 99.5)">2385</text>
<text x="307.1" y="118" transform="rotate(-90 307.1 118)">1500</text>
<text x="121.2" y="185.8">2300</text>
<text x="192" y="237.5" transform="rotate(-90 192 237.5)">1500</text>
</g>
<g font-size="4.2">
<text x="103.8" y="4.2">2</text>
<text x="313.8" y="4.2">1</text>
<text x="415.9" y="150.2">A</text>
<text x="103.8" y="296.2">2</text>
<text x="313.8" y="296.2">1</text>
</g>
<g font-size="3.4">
<text x="11.5" y="104.5" transform="rotate(-90 11.5 104.5)">Справ. №</text>
<text x="11.6" y="174.7" transform="rotate(-90 11.6 174.7)">Подп. и дата</text>
<text x="11.4" y="204.9" transform="rotate(-90 11.4 204.9)">Инв. № дубл.</text>
<text x="11.4" y="229.6" transform="rotate(-90 11.4 229.6)">Взам. инв. №</text>
<text x="369" y="255.5">Лит.</text>
<text x="382.8" y="255.5">Масса</text>
<text x="398.4" y="255.6">Масштаб</text>
<text x="11.4" y="259.2" transform="rotate(-90 11.4 259.2)">Подп. и дата</text>
<text x="230.5" y="260.5">Изм.</text>
<text x="238.4" y="260.4">Лист</text>
<text x="251.1" y="260.4">№ докум.</text>
<text x="273" y="260.4">Подп.</text>
<text x="286" y="260.4">Дата</text>
<text x="230.5" y="265.7">Разраб.</text>
<text x="230.5" y="275.7">Т. контр.</text>
<text x="230.6" y="270.7">Пров.</text>
<text x="366.2" y="275.3">Лист 1</text>
<text x="386.3" y="275.2">Листов 2</text>
<text x="230.6" y="285.7">Н. контр.</text>
<text x="11.6" y="290" transform="rotate(-90 11.6 290)">Инв. № подл.</text>
<text x="230.6" y="290.7">Утв.</text>
<text x="322.5" y="295">Копировал</text>
<text x="394.6" y="295">Формат А3</text>
</g>
</svg>
